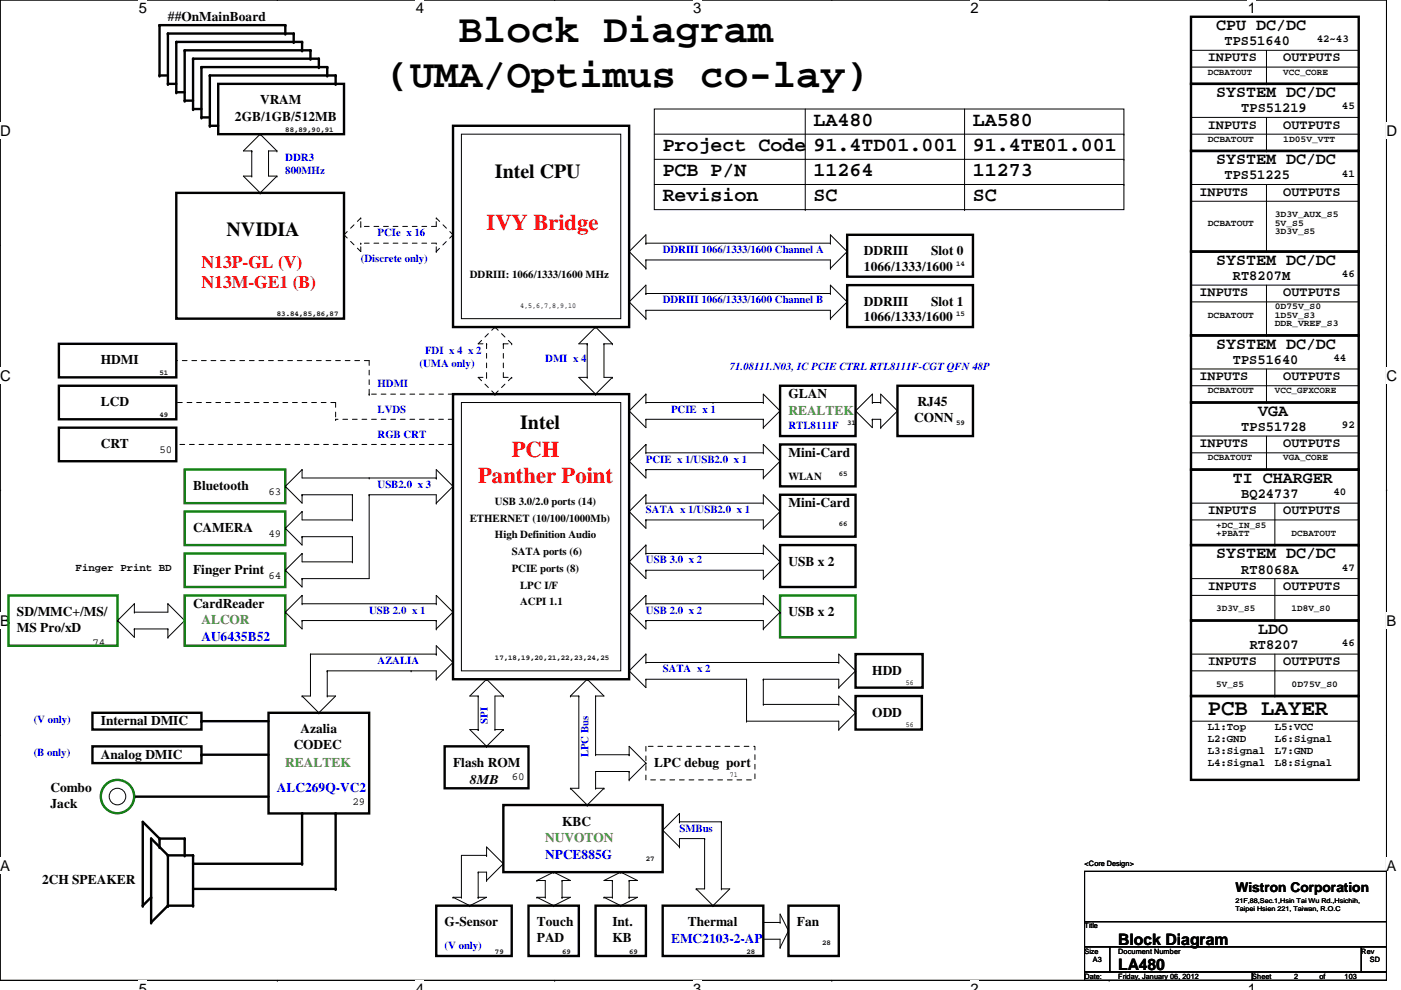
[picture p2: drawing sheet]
<svg xmlns="http://www.w3.org/2000/svg" width="297mm" height="210mm" viewBox="0 0 297 210" stroke-linecap="round" stroke-linejoin="round" font-family="sans-serif">
<path d="M0 0h294v207.9h-294z" fill="none" stroke="#000" stroke-width=".21"/>
<g fill="#fff">
<path d="M29.4 0h1.8v3.5h-1.8z"/>
<path d="M29.4 207.9h1.8v2h-1.8z"/>
</g>
<path d="M58.8 0h.1M58.8 207.9h.1" fill="none" stroke="#000" stroke-width=".21"/>
<g fill="#fff">
<path d="M88.2 0h1.7v3.5h-1.7z"/>
<path d="M88.2 207.9h1.7v2h-1.7z"/>
</g>
<path d="M117.6 0h.1M117.6 207.9h.1" fill="none" stroke="#000" stroke-width=".21"/>
<g fill="#fff">
<path d="M147 0h1.7v3.5h-1.7z"/>
<path d="M147 207.9h1.7v2h-1.7z"/>
</g>
<path d="M176.4 0h.1M176.4 207.9h.1" fill="none" stroke="#000" stroke-width=".21"/>
<g fill="#fff">
<path d="M205.7 0h1.8v3.5h-1.8z"/>
<path d="M205.7 207.9h1.8v2h-1.8z"/>
</g>
<path d="M235.2 0h.1M235.2 207.9h.1" fill="none" stroke="#000" stroke-width=".21"/>
<g fill="#fff">
<path d="M264.5 0h1.8v3.5h-1.8z"/>
<path d="M264.5 207.9h1.8v2h-1.8z"/>
<path d="M0 26h2.3v3.4h-2.3z"/>
<path d="M294 26h2.2v3.4h-2.2z"/>
<path d="M0 77.9h2.3v3.5h-2.3z"/>
<path d="M294 77.9h2.2v3.5h-2.2z"/>
</g>
<path d="M0 51.9h.1M294 51.9h.1" fill="none" stroke="#000" stroke-width=".21"/>
<g fill="#fff">
<path d="M0 129.9h2.1v3.4h-2.1z"/>
<path d="M294 129.9h2v3.4h-2z"/>
</g>
<path d="M0 103.9h.1M294 103.9h.1" fill="none" stroke="#000" stroke-width=".21"/>
<g fill="#fff">
<path d="M0 181.8h2.1v3.5h-2.1z"/>
<path d="M294 181.8h2v3.5h-2z"/>
</g>
<g fill="none" stroke="#000" stroke-width=".21">
<path d="M252.5 10.7h35.6M252.5 14.2h35.6M268.5 17.8h.1M268.5 10.7v7.1M288.1 10.7h.1M288.1 14.2h.1M53.4 32h.1M53.4 37.3h.1M53.4 37.3h-1.8l3.6 3.6M53.4 32v5.3M55.2 28.4h.1M55.2 28.4l-3.6 3.6h1.8"/>
<path d="M55.2 28.4l3.5 3.6M56.9 32h.1M56.9 32h1.8M56.9 32v5.3h1.8M58.7 32h.1M58.7 37.3h.1M58.7 37.3l-3.5 3.6M97.8 28.4h33.8v39.2h-33.8zM138.7 23.1h99.6v21.3h-99.6zM138.7 39.1h99.6M138.7 28.4h99.6M138.7 33.8h99.6"/>
<path d="M170.7 23.1v21.3M204.5 23.1v21.3M238.3 28.4h.1M238.3 33.8h.1M238.3 39.1h.1M252.5 39.1h35.6M252.5 28.4h35.6M252.5 24.9h35.6M268.5 32h.1M268.5 24.9v7.1M268.5 39.1v14.2M288.1 39.1h.1"/>
<path d="M288.1 28.4h.1M288.1 24.9h.1M55.2 40.9h.1M133.4 53.3h.1M133.4 53.3l3.5 3.6M136.9 51.6h.1M136.9 56.9h.1M136.9 55.1h.1M136.9 51.6v-1.8l-3.5 3.5M136.9 55.1v1.8M136.9 55.1h39.2v1.8M136.9 51.6h39.2"/>
<path d="M170.7 44.4h.1M176.1 51.6h.1M176.1 56.9h.1M176.1 51.6v-1.8l3.5 3.5M179.6 53.3h.1M179.6 53.3l-3.5 3.6M204.5 44.4h.1M252.5 42.7h35.6M268.5 53.3h.1M288.1 42.7h.1M124.5 72.9h.1M124.5 72.9v7.1"/>
<path d="M126.3 69.3h.1M126.3 69.3l-3.6 3.6h1.8M126.3 69.3l3.5 3.6M128.1 72.9h.1M128.1 72.9h1.7M128.1 72.9v7.1h1.7M129.8 72.9h.1M133.4 64h.1M133.4 64l3.5 3.6M136.9 62.2h.1M136.9 67.6h.1M136.9 65.8h.1"/>
<path d="M136.9 62.2v-1.7l-3.5 3.5M136.9 65.8v1.8M136.9 65.8h39.2v1.8M136.9 62.2h39.2M176.1 62.2h.1M176.1 67.6h.1M176.1 62.2v-1.7l3.5 3.5M179.6 64h.1M179.6 64l-3.5 3.6M252.5 64h35.6M252.5 60.5h35.6M252.5 78.2h35.6"/>
<path d="M268.5 71.1h.1M268.5 60.5v10.6M268.5 78.2v7.1M288.1 64h.1M288.1 60.5h.1M288.1 78.2h.1M64 99.6h.1M64 99.6v1.7h28.5M64 99.6l-3.5 3.5M97.8 85.3h33.8v56.9h-33.8zM124.5 80h.1M124.5 80h-1.8l3.6 3.6"/>
<path d="M126.3 83.6h.1M129.8 80h.1M129.8 80l-3.5 3.6M133.4 97.8h.1M133.4 87.1h.1M133.4 87.1l3.5 3.6v-1.8M133.4 97.8l3.5 3.5v-1.7M136.9 99.6h.1M136.9 94.2h.1M136.9 96h.1M136.9 85.3h.1M136.9 88.9h.1"/>
<path d="M136.9 83.6h.1M136.9 96h24.9M136.9 83.6v1.7M136.9 94.2v1.8M136.9 99.6h24.9v1.7M136.9 94.2l-3.5 3.6M136.9 88.9h24.9M136.9 85.3h24.9M136.9 83.6l-3.5 3.5M151.2 85.3h.1M161.8 88.9h.1M161.8 96h.1"/>
<path d="M161.8 90.7h.1M161.8 85.3h.1M161.8 85.3v-1.7l3.6 3.5M161.8 88.9v1.8M161.8 96v-1.8l3.6 3.6M165.4 97.8h.1M165.4 87.1h.1M165.4 97.8l-3.6 3.5M165.4 87.1l-3.6 3.6M181.4 87.1h.1M181.4 87.1l3.6 3.6v-1.8M185 85.3h.1"/>
<path d="M185 88.9h.1M185 83.6h.1M185 88.9h1.7v1.8M185 85.3h1.7M185 83.6l-3.6 3.5M185 83.6v1.7M186.7 85.3h.1M186.7 90.7h.1M186.7 85.3v-1.7l3.6 3.5M190.3 87.1h.1M190.3 87.1l-3.6 3.6M252.5 92.5h.1"/>
<path d="M252.5 92.5h35.6M252.5 96h35.6M252.5 81.8h35.6M268.5 99.6h.1M268.5 85.3h.1M268.5 92.5v7.1M288.1 96h.1M288.1 81.8h.1M60.5 103.1h.1M60.5 112h.1M60.5 103.1l3.5 3.6v-1.8M60.5 112l3.5 3.6v-1.8"/>
<path d="M64 104.9h.1M64 117.3h.1M64 113.8h.1M64 108.5h.1M64 108.5v1.7h10.7M64 117.3v1.8h10.7M64 104.9h10.7M64 117.3l-3.5 3.6M64 113.8h10.7M64 108.5l-3.5 3.5M74.7 119.1h.1M74.7 113.8h.1"/>
<path d="M74.7 110.2h.1M74.7 104.9h.1M74.7 104.9v5.3M74.7 113.8v5.3M78.3 101.3h.1M78.3 104.9h.1M78.3 104.9v17.8h-14.3M78.3 104.9h14.2v1.8M92.5 101.3h.1M92.5 106.7h.1M92.5 101.3v-1.7l3.6 3.5M96.1 103.1h.1"/>
<path d="M96.1 103.1l-3.6 3.6M133.4 119.1h.1M133.4 108.5h.1M133.4 108.5l3.5 3.5v-1.8M133.4 119.1l3.5 3.6v-1.8M136.9 117.3h.1M136.9 115.6h.1M136.9 110.2h.1M136.9 106.7h.1M136.9 104.9h.1M136.9 110.2h24.9v1.8M136.9 106.7h24.9"/>
<path d="M136.9 104.9v1.8M136.9 115.6v1.7M136.9 115.6l-3.5 3.5M136.9 117.3h24.9M136.9 104.9l-3.5 3.6M161.8 101.3h.1M161.8 117.3h.1M161.8 112h.1M161.8 106.7h.1M161.8 106.7v-1.8l3.6 3.6M161.8 117.3v-1.7l3.6 3.5M165.4 119.1h.1"/>
<path d="M165.4 108.5h.1M165.4 119.1l-3.6 3.6M165.4 108.5l-3.6 3.5M252.5 106.7h.1M252.5 110.2h35.6M252.5 106.7h35.6M270.3 115.6h.1M270.3 106.7v8.9M288.1 110.2h.1M24.9 131.6h.1M24.9 131.6l3.6 3.5v-1.8M28.5 133.3h.1"/>
<path d="M28.5 128h.1M28.5 129.8h.1M28.5 128v1.8M28.5 128l-3.6 3.6M28.5 133.3h7.1M35.6 128h.1M35.6 135.1h.1M35.6 133.3h.1M35.6 128v1.8h-7.1M35.6 133.3v1.8M35.6 128l3.6 3.6M39.2 131.6h.1"/>
<path d="M39.2 131.6l-3.6 3.5M60.5 120.9h.1M60.5 129.8h.1M60.5 120.9l3.5 3.6v-1.8M60.5 129.8l3.5 3.5v-1.7M64 122.7h.1M64 128h.1M64 126.2h.1M64 131.6h.1M64 126.2v1.8M64 131.6h28.5M64 128h28.5"/>
<path d="M64 126.2l-3.5 3.6M65.8 138.7h.1M65.8 138.7h26.7M65.8 138.7v8.9h-1.8M92.5 138.7h.1M92.5 133.3h.1M92.5 128h.1M92.5 131.6h.1M92.5 128v-1.8l3.6 3.6M92.5 131.6v1.7M92.5 138.7v-1.8l3.6 3.6M96.1 129.8h.1"/>
<path d="M96.1 129.8l-3.6 3.5M133.4 129.8h.1M133.4 129.8l3.5 3.5v-1.7M136.9 138.7h.1M136.9 120.9h.1M136.9 128h.1M136.9 131.6h.1M136.9 126.2h.1M136.9 138.7l-3.5 3.5M136.9 126.2v1.8M136.9 138.7v1.8M136.9 120.9h24.9v1.8"/>
<path d="M136.9 131.6h24.9v1.7M136.9 126.2l-3.5 3.6M136.9 128h24.9M161.8 122.7h.1M161.8 128h.1M161.8 133.3h.1M161.8 128v-1.8l3.6 3.6M165.4 129.8h.1M165.4 129.8l-3.6 3.5M252.5 138.7h.1M252.5 122.7h.1M252.5 138.7h35.6"/>
<path d="M252.5 126.2h35.6M252.5 122.7h35.6M270.3 131.6h.1M270.3 122.7v8.9M270.3 138.7v8.9M288.1 126.2h.1M0 155.9h.1M64 147.6h.1M64 147.6l3.6 3.5M67.6 151.1h.1M69.4 147.6h.1M69.4 142.2h.1"/>
<path d="M69.4 142.2h23.1v1.8M69.4 147.6h1.8l-3.6 3.5M69.4 142.2v5.4M87.2 142.2h.1M92.5 144h.1M96.1 140.5h.1M96.1 140.5l-3.6 3.5M101.4 147.6h.1M101.4 154.7h.1M101.4 147.6v7.1M101.4 154.7h-1.8l3.6 3.5M103.2 144h.1"/>
<path d="M103.2 158.2h.1M103.2 144l-3.6 3.6h1.8M103.2 144l3.5 3.6M104.9 154.7h.1M104.9 154.7h1.8M106.7 154.7h.1M106.7 147.6h.1M106.7 147.6h-1.8v7.1M106.7 154.7l-3.5 3.5M120.9 147.6h.1M120.9 147.6h1.8M122.7 147.6h.1"/>
<path d="M122.7 147.6v19.5h-1.8M124.5 144h.1M124.5 144l-3.6 3.6M124.5 144l3.6 3.6h-1.8M126.3 147.6h.1M126.3 147.6v12.4M133.4 142.2h.1M133.4 142.2l3.5 3.6v-1.8M136.9 144h.1M136.9 140.5h.1M136.9 144h21.4M136.9 140.5h40.9"/>
<path d="M158.3 144h.1M158.3 152.9h.1M158.3 152.9h19.5v1.8M158.3 144v8.9M161.8 144h.1M161.8 149.4h.1M161.8 144v5.4M161.8 144h16v1.8M161.8 149.4h16M177.8 145.8h.1M177.8 140.5h.1M177.8 154.7h.1"/>
<path d="M177.8 149.4h.1M177.8 140.5v-1.8l3.6 3.5M177.8 149.4v-1.8l3.6 3.5M181.4 142.2h.1M181.4 151.1h.1M181.4 142.2l-3.6 3.6M181.4 151.1l-3.6 3.6M252.5 152.9h35.6M252.5 142.2h35.6M270.3 147.6h.1M288.1 152.9h.1M288.1 142.2h.1"/>
<path d="M294 155.9h.1M120.9 167.1h.1M120.9 167.1l3.6 3.6M124.5 170.7h.1M126.3 160h.1M126.3 167.1h.1M126.3 167.1h1.8M126.3 160h7.1M128.1 167.1h.1M128.1 167.1l-3.6 3.6M133.4 160h.1M133.4 163.6h.1"/>
<path d="M133.4 165.4h.1M133.4 163.6h-7.1v3.5M133.4 160v-1.8l3.5 3.6M133.4 163.6v1.8M136.9 161.8h.1M136.9 161.8l-3.5 3.6M140.5 176h.1M140.5 176l3.6 3.6M144.1 179.6h.1M144.1 174.2h.1M144.1 177.8h.1M144.1 177.8h5.3"/>
<path d="M144.1 174.2v-1.7l-3.6 3.5M144.1 174.2h8.8M144.1 177.8v1.8M149.4 177.8h.1M149.4 177.8v10.7h-1.8M152.9 174.2h.1M152.9 174.2v14.3M96.1 190.2h.1M96.1 190.2h1.7M96.1 190.2l3.5 1.8M97.8 190.2h.1M99.6 192h.1"/>
<path d="M101.4 190.2h.1M101.4 184.9h.1M101.4 190.2h1.8l-3.6 1.8M101.4 184.9v5.3M101.4 184.9h1.8v1.8M103.2 181.4h.1M103.2 186.7h.1M103.2 181.4h-5.4v8.8M103.2 181.4v-1.8l3.5 3.5M106.7 183.1h.1M106.7 183.1l-3.5 3.6M113.8 190.2h.1"/>
<path d="M113.8 186.7h.1M113.8 186.7h1.8v3.5M113.8 190.2h1.8M113.8 190.2l3.6 1.8M115.6 190.2h.1M117.4 184.9h.1M117.4 192h.1M117.4 184.9l-3.6 1.8M117.4 184.9l3.5 1.8h-1.7M119.2 186.7h.1M119.2 190.2h.1M119.2 190.2h1.7l-3.5 1.8"/>
<path d="M119.2 186.7v3.5M128.1 190.2h.1M128.1 190.2l3.5 1.8M128.1 190.2h1.7M129.8 186.7h.1M129.8 190.2h.1M129.8 186.7v3.5M131.6 184.9h.1M131.6 192h.1M131.6 184.9l-3.5 1.8h1.7M131.6 184.9l3.6 1.8h-1.8M133.4 190.2h.1"/>
<path d="M133.4 186.7h.1M133.4 190.2h1.8l-3.6 1.8M133.4 186.7v3.5M147.6 188.5h.1M147.6 188.5l3.6 3.5M151.2 192h.1M152.9 188.5h.1M152.9 188.5h1.8l-3.5 3.5M161.8 199.1h.1M161.8 195.6h.1M161.8 199.1h3.6v1.8M161.8 195.6h3.6"/>
<path d="M165.4 195.6h.1M165.4 195.6v-1.8l1.8 3.6M167.2 197.4h.1M167.2 197.4l-1.8 3.5M230 184.7h64v10.7h-64zM230 195.4h64v5.3h-64zM165.4 200.9h.1M230 200.7h5.3v5.4h-5.3zM230 206.1h35.5v1.8h-35.5zM235.3 200.7h53.3v5.4h-53.3zM265.5 206.1h28.5v1.8h-28.5zM288.6 200.7h5.4v5.4h-5.4z"/>
<circle cx="24.9" cy="168.9" r="1.76"/>
</g>
<g fill="none" stroke="#000" stroke-width=".51">
<path d="M46.3 17.8h26.6v10.6h-26.6zM60.5 7.1v-1.8h-26.7v10.7h1.8M62.3 8.9v-1.8h-26.7v10.7h1.8M64 10.7v-1.8h-26.6v10.7h1.8M65.8 12.4v-1.7h-26.6v10.6h1.7M67.6 14.2v-1.8h-26.7v10.7h1.8M69.4 16v-1.8h-26.7v10.7h1.8M71.2 17.8v-1.8h-26.7v10.7h1.8M252.5 17.8h35.6v14.2h-35.6zM252.5 3.6h35.6v14.2h-35.6zM96.1 26.7h37.3v42.6h-37.3zM252.5 32h35.6v21.3h-35.6z"/>
<path d="M37.4 40.9h35.5v26.7h-35.5zM179.6 49.8h26.7v8.9h-26.7zM252.5 53.3h35.6v17.8h-35.6zM12.5 72.9h24.9v7.1h-24.9zM179.6 60.5h26.7v8.8h-26.7zM252.5 71.1h35.6v14.2h-35.6zM12.5 90.7h24.9v7.1h-24.9zM12.5 81.8h24.9v7.1h-24.9zM96.1 83.6h37.3v60.4h-37.3zM165.4 81.8h16v10.7h-16zM165.4 94.2h16v8.9h-16zM190.3 81.8h16v10.7h-16z"/>
<path d="M252.5 85.3h35.6v14.3h-35.6zM252.5 99.6h35.6v16h-35.6zM165.4 104.9h16v8.9h-16zM165.4 115.6h16v8.9h-16zM252.5 115.6h35.6v16h-35.6zM181.4 138.7h14.2v7.1h-14.2zM252.5 131.6h35.6v16h-35.6zM19.6 158.2h23.1v3.6h-23.1zM19.6 151.1h23.1v3.6h-23.1zM42.7 152.9h14.2M56.9 151.1h21.4v21.4h-21.4zM94.3 158.2h17.8v8.9h-17.8z"/>
<path d="M181.4 147.6h14v7.1h-14zM252.5 147.6h35.6v17.8h-35.6zM28.5 168.9h28.4M33.8 177.8l-3.5-3.6v17.8l1.7-1.8M33.8 177.8h5.4v3.6M33.8 177.8v1.8M42.7 160h14.2M64 172.5v10.6h-23.1M71.2 172.5v16h-30.3M106.7 170.7h33.8v14.2h-33.8zM35.6 181.4l-3.6-3.6v17.8l3.6-3.6M35.6 181.4v10.6"/>
<path d="M35.6 181.4h5.3v10.6h-5.3M92.5 192h16v10.7h-16zM112.1 192h10.6v10.7h-10.6zM126.3 192h10.6v10.7h-10.6zM140.5 192h21.3v10.7h-21.3zM167.2 192h10.6v10.7h-10.6z"/>
</g>
<g fill="none" stroke="#000" stroke-width=".21" stroke-dasharray="1 1 1 1 1 1 1 1">
<path d="M72.9 49.8h.1M76.5 46.2l-3.6 3.6M76.5 53.3v-1.7M76.5 51.6h.1M76.5 53.3l-3.6-3.5M76.5 48v-1.8M76.5 46.2h.1M76.5 48h.1M92.5 46.2l3.6 3.6M92.5 48v-1.8M92.5 46.2h.1M92.5 53.3h.1"/>
<path d="M92.5 53.3v-1.7M92.5 51.6h.1M92.5 48h-16M92.5 51.6h-16M96.1 49.8h.1M96.1 49.8l-3.6 3.5M37.4 76.5h.1M78.3 76.5h-40.9M78.3 76.5v7.1M101.4 72.9h1.8M101.4 72.9l3.5-3.6M103.2 72.9h.1"/>
<path d="M104.9 69.3h.1M106.7 72.9h1.8M106.7 72.9h.1M108.5 72.9h.1M108.5 72.9l-3.6-3.6M37.4 85.3h.1M37.4 94.2h.1M71.2 85.3h-33.8M71.2 85.3v3.6M71.2 88.9h.1M78.3 83.6h.1M96.1 83.6h-17.8"/>
<path d="M96.1 88.9h-24.9M96.1 94.2h-58.7M101.4 80h1.8M101.4 80l3.5 3.6M103.2 80v-7.1M103.2 80h.1M104.9 83.6h.1M106.7 80v-7.1M106.7 80h1.8M108.5 80l-3.6 3.6M108.5 80h.1M136.9 158.2h23.2v7.2h-23.2z"/>
</g>
<g fill="none" stroke="#008000" stroke-width=".51">
<path d="M39.2 99.6h21.3v7.1h-21.3zM39.2 108.5h21.3v7.1h-21.3zM39.2 117.3h21.3v7.2h-21.3zM1.8 126.2h23.1v10.7h-23.1zM39.2 126.2h21.3v10.7h-21.3zM165.4 126.2h16v8.9h-16z"/>
<circle cx="24.9" cy="168.9" r="3.5"/>
</g>
<g fill="#000">
<circle cx="33.8" cy="5.3" r=".25"/>
<circle cx="33.8" cy="16" r=".25"/>
<circle cx="35.6" cy="17.8" r=".25"/>
<circle cx="35.6" cy="7.1" r=".25"/>
<circle cx="37.4" cy="8.9" r=".25"/>
<circle cx="37.4" cy="19.6" r=".25"/>
<circle cx="39.2" cy="10.7" r=".25"/>
<circle cx="40.9" cy="12.4" r=".25"/>
<circle cx="42.7" cy="14.2" r=".25"/>
<circle cx="44.5" cy="16" r=".25"/>
<circle cx="60.5" cy="7.1" r=".25"/>
<circle cx="60.5" cy="5.3" r=".25"/>
<circle cx="62.3" cy="8.9" r=".25"/>
<circle cx="62.3" cy="7.1" r=".25"/>
<circle cx="64" cy="8.9" r=".25"/>
<circle cx="64" cy="10.7" r=".25"/>
<circle cx="65.8" cy="12.4" r=".25"/>
<circle cx="65.8" cy="10.7" r=".25"/>
<circle cx="67.6" cy="14.2" r=".25"/>
<circle cx="67.6" cy="12.4" r=".25"/>
<circle cx="69.4" cy="16" r=".25"/>
<circle cx="69.4" cy="14.2" r=".25"/>
<circle cx="71.2" cy="17.8" r=".25"/>
<circle cx="71.2" cy="16" r=".25"/>
<circle cx="39.2" cy="21.3" r=".25"/>
<circle cx="40.9" cy="23.1" r=".25"/>
<circle cx="42.7" cy="24.9" r=".25"/>
<circle cx="44.5" cy="26.7" r=".25"/>
<circle cx="42.7" cy="152.9" r=".25"/>
<circle cx="28.5" cy="168.9" r=".25"/>
<circle cx="32" cy="177.8" r=".25"/>
<circle cx="33.8" cy="179.6" r=".25"/>
<circle cx="33.8" cy="177.8" r=".25"/>
<circle cx="39.2" cy="177.8" r=".25"/>
<circle cx="42.7" cy="160" r=".25"/>
<circle cx="64" cy="172.5" r=".25"/>
<circle cx="71.2" cy="172.5" r=".25"/>
<circle cx="30.3" cy="192" r=".25"/>
<circle cx="32" cy="195.6" r=".25"/>
<circle cx="32" cy="190.2" r=".25"/>
<circle cx="35.6" cy="192" r=".25"/>
<circle cx="35.6" cy="181.4" r=".25"/>
<circle cx="39.2" cy="181.4" r=".25"/>
<circle cx="40.9" cy="192" r=".25"/>
<circle cx="40.9" cy="181.4" r=".25"/>
<circle cx="64" cy="183.1" r=".25"/>
<circle cx="71.2" cy="188.5" r=".25"/>
</g>
<g font-size="8.5">
<text x="97.2" y="8.9">Block Diagram</text>
<text x="81.8" y="18.5">(UMA/Optimus co-lay)</text>
</g>
<g font-size="4.8" fill="#f00">
<text x="103.2" y="48.8">IVY Bridge</text>
<text x="108.5" y="96.8">PCH</text>
<text x="101.4" y="102.4">Panther Point</text>
</g>
<text font-size="4.8" x="256.1" y="151.6">PCB LAYER</text>
<g font-size="4.2">
<text x="172.5" y="26.7">LA480</text>
<text x="206.3" y="26.7">LA580</text>
<text x="140.5" y="32">Project Code</text>
<text x="172.5" y="32">91.4TD01.001</text>
<text x="206.3" y="32">91.4TE01.001</text>
<text x="104.9" y="37.7">Intel CPU</text>
<text x="140.5" y="37.3">PCB P/N</text>
<text x="172.5" y="37.3">11264</text>
<text x="206.3" y="37.3">11273</text>
<text x="140.5" y="42.7">Revision</text>
<text x="172.5" y="42.7">SC</text>
<text x="206.3" y="42.7">SC</text>
<text x="48" y="50.1">NVIDIA</text>
<text x="110.3" y="91">Intel</text>
</g>
<g font-size="3.7" fill="#f00">
<text x="42.7" y="56.7">N13P-GL (V)</text>
<text x="42.7" y="61.1">N13M-GE1 (B)</text>
</g>
<g font-size="3.5">
<text x="257.8" y="6.4">CPU DC/DC</text>
<text x="257.8" y="20.6">SYSTEM DC/DC</text>
<text x="257.8" y="34.8">SYSTEM DC/DC</text>
<text x="257.8" y="56.2">SYSTEM DC/DC</text>
<text x="257.8" y="74">SYSTEM DC/DC</text>
<text x="266.7" y="88.2">VGA</text>
<text x="261.4" y="102.4">TI CHARGER</text>
<text x="257.8" y="118.4">SYSTEM DC/DC</text>
<text x="266.7" y="134.4">LDO</text>
</g>
<g font-size="3.3">
<text x="237.1" y="200.3">Block Diagram</text>
<text x="237.1" y="205.7">LA480</text>
</g>
<g font-size="3.1">
<text x="29.4" y="2.8">5</text>
<text x="88.2" y="2.8">4</text>
<text x="147" y="2.8">3</text>
<text x="205.7" y="2.8">2</text>
<text x="264.5" y="2.8">1</text>
<text x="0" y="28.7">D</text>
<text x="294" y="28.7">D</text>
<text x="0" y="80.7">C</text>
<text x="294" y="80.7">C</text>
<text x="0" y="132.7">B</text>
<text x="294" y="132.7">B</text>
<text x="0" y="184.6">A</text>
<text x="294" y="184.6">A</text>
<text x="29.4" y="210.7">5</text>
<text x="88.2" y="210.7">4</text>
<text x="147" y="210.7">3</text>
<text x="205.7" y="210.7">2</text>
<text x="264.5" y="210.7">1</text>
</g>
<g font-size="3">
<text x="259.6" y="9.6">TPS51640</text>
<text x="263.2" y="23.8">TPS51219</text>
<text x="259.6" y="38.1">TPS51225</text>
<text x="261.4" y="59.4">RT8207M</text>
<text x="261.4" y="77.2">TPS51640</text>
<text x="263.2" y="91.4">TPS51728</text>
<text x="263.2" y="105.6">BQ24737</text>
<text x="263.2" y="121.6">RT8068A</text>
<text x="265" y="137.6">RT8207</text>
</g>
<g font-size="2.8">
<text x="35.6" y="4.4">##OnMainBoard</text>
<text x="256.1" y="13">INPUTS</text>
<text x="272.1" y="13">OUTPUTS</text>
<text x="55.2" y="22.1">VRAM</text>
<text x="49.8" y="25.7">2GB/1GB/512MB</text>
<text x="256.1" y="27.3">INPUTS</text>
<text x="272.1" y="27.3">OUTPUTS</text>
<text x="254.3" y="41.5">INPUTS</text>
<text x="272.1" y="41.5">OUTPUTS</text>
<text x="183.2" y="54.1">DDRIII</text>
<text x="183.2" y="57.5">1066/1333/1600</text>
<text x="197.4" y="54.1">Slot 0</text>
<text x="183.2" y="64.8">DDRIII</text>
<text x="197.4" y="64.8">Slot 1</text>
<text x="254.3" y="62.8">INPUTS</text>
<text x="272.1" y="62.8">OUTPUTS</text>
<text x="183.2" y="68.2">1066/1333/1600</text>
<text x="21.4" y="77.3">HDMI</text>
<text x="254.3" y="80.6">INPUTS</text>
<text x="272.1" y="80.6">OUTPUTS</text>
<text x="21.4" y="86.1">LCD</text>
<text x="167.2" y="84.4">GLAN</text>
<text x="193.8" y="89.5">CONN</text>
<text x="194.6" y="86.1">RJ45</text>
<text x="21.4" y="95">CRT</text>
<text x="254.3" y="94.8">INPUTS</text>
<text x="272.1" y="94.8">OUTPUTS</text>
<text x="167.2" y="96.8">Mini-Card</text>
<text x="40.9" y="103.9">Bluetooth</text>
<text x="167.2" y="107.5">Mini-Card</text>
<text x="40.9" y="112.8">CAMERA</text>
<text x="256.1" y="109.1">INPUTS</text>
<text x="272.1" y="109.1">OUTPUTS</text>
<text x="167.2" y="119.9">USB x 2</text>
<text x="40.9" y="121.7">Finger Print</text>
<text x="256.1" y="125.1">INPUTS</text>
<text x="272.1" y="125.1">OUTPUTS</text>
<text x="3.6" y="130.6">SD/MMC+/MS/</text>
<text x="40.9" y="128.8">CardReader</text>
<text x="167.2" y="130.6">USB x 2</text>
<text x="3.6" y="133.9">MS Pro/xD</text>
<text x="185" y="143">HDD</text>
<text x="256.1" y="141.1">INPUTS</text>
<text x="272.1" y="141.1">OUTPUTS</text>
<text x="21.4" y="153.7">Internal DMIC</text>
<text x="63.7" y="155.5">Azalia</text>
<text x="185" y="151.9">ODD</text>
<text x="21.4" y="160.8">Analog DMIC</text>
<text x="62.3" y="158.8">CODEC</text>
<text x="10.7" y="167.9">Combo</text>
<text x="96.1" y="162.6">Flash ROM</text>
<text x="99.6" y="166.2">8MB</text>
<text x="138.7" y="162.6">LPC debug port</text>
<text x="10.7" y="171.3">Jack</text>
<text x="119.2" y="175">KBC</text>
<text x="8.9" y="187.5">2CH SPEAKER</text>
<text x="262" y="189.1">Wistron Corporation</text>
<text x="94.3" y="196.4">G-Sensor</text>
<text x="113.8" y="196.4">Touch</text>
<text x="129.8" y="196.4">Int.</text>
<text x="145.8" y="196.4">Thermal</text>
<text x="168.9" y="196.4">Fan</text>
<text x="113.8" y="199.7">PAD</text>
<text x="129.8" y="199.7">KB</text>
</g>
<g font-size="2.8" fill="#808000">
<text x="167.2" y="87.9">REALTEK</text>
<text x="42.7" y="132.4">ALCOR</text>
<text x="60.5" y="162.6">REALTEK</text>
<text x="115.6" y="178.6">NUVOTON</text>
</g>
<g font-size="2.8" fill="#00f">
<text x="42.7" y="135.9">AU6435B52</text>
<text x="58.7" y="167.9">ALC269Q-VC2</text>
<text x="115.6" y="182.2">NPCE885G</text>
<text x="142.3" y="199.9">EMC2103-2-AP</text>
</g>
<g font-size="2.3">
<text x="279.2" y="9">42~43</text>
<text x="284.5" y="23.2">45</text>
<text x="284.5" y="37.4">41</text>
<text x="99.6" y="59">DDRIII: 1066/1333/1600 MHz</text>
<text x="284.5" y="58.8">46</text>
<text x="282.7" y="76.5">44</text>
<text x="284.5" y="90.8">92</text>
<text x="33.8" y="96.1">50</text>
<text x="167.2" y="101.7">WLAN</text>
<text x="56.9" y="105">63</text>
<text x="104.9" y="107">USB 3.0/2.0 ports (14)</text>
<text x="282.7" y="105">40</text>
<text x="56.9" y="113.9">49</text>
<text x="99.6" y="110.6">ETHERNET (10/100/1000Mb)</text>
<text x="104.9" y="114.1">High Definition Audio</text>
<text x="108.5" y="117.7">SATA ports (6)</text>
<text x="16" y="121">Finger Print BD</text>
<text x="56.9" y="122.8">64</text>
<text x="108.5" y="121.2">PCIE ports (8)</text>
<text x="110.3" y="124.8">LPC I/F</text>
<text x="284.5" y="121">47</text>
<text x="110.3" y="128.4">ACPI 1.1</text>
<text x="19.6" y="137">74</text>
<text x="284.5" y="137">46</text>
<text x="256.1" y="154.8">L1:Top</text>
<text x="270.3" y="154.8">L5:VCC</text>
<text x="256.1" y="157.3">L2:GND</text>
<text x="256.1" y="159.9">L3:Signal</text>
<text x="270.3" y="157.3">L6:Signal</text>
<text x="270.3" y="159.9">L7:GND</text>
<text x="108.5" y="165.4">60</text>
<text x="256.1" y="162.4">L4:Signal</text>
<text x="270.3" y="162.4">L8:Signal</text>
<text x="74.7" y="170.8">29</text>
</g>
<g font-size="2.3" fill="#00f">
<text x="60.5" y="34.1">DDR3</text>
<text x="60.5" y="36.8">800MHz</text>
<text x="80" y="50.1">PCIe x 16</text>
<text x="140.5" y="53.7">DDRIII 1066/1333/1600 Channel A</text>
<text x="76.5" y="55.5">(Discrete only)</text>
<text x="140.5" y="64.3">DDRIII 1066/1333/1600 Channel B</text>
<text x="88.9" y="77.7">(UMA only)</text>
<text x="90.1" y="75">FDI x 4 x 2</text>
<text x="115.6" y="76.8">DMI x 4</text>
<text x="80" y="82.1">HDMI</text>
<text x="154.7" y="78.5">71.08111.N03, IC PCIE CTRL RTL8111F-CGT QFN 48P</text>
<text x="80" y="87.5">LVDS</text>
<text x="142.3" y="87.5">PCIE x 1</text>
<text x="80" y="92.8">RGB CRT</text>
<text x="167.2" y="91">RTL8111F</text>
<text x="136.9" y="98.1">PCIE x 1/USB2.0 x 1</text>
<text x="80" y="103.5">USB2.0 x 3</text>
<text x="136.9" y="108.8">SATA x 1/USB2.0 x 1</text>
<text x="136.9" y="119.5">USB 3.0 x 2</text>
<text x="78.3" y="130.1">USB 2.0 x 1</text>
<text x="136.9" y="130.1">USB 2.0 x 2</text>
<text x="80" y="140.8">AZALIA</text>
<text x="140.5" y="142.6">SATA x 2</text>
<text x="7.2" y="153.2">(V only)</text>
<text x="103.5" y="153.5" transform="rotate(-90 103.5 153.5)">SPI</text>
<text x="7.2" y="160.4">(B only)</text>
<text x="124.8" y="160.6" transform="rotate(-90 124.8 160.6)">LPC Bus</text>
<text x="144.1" y="176.4">SMBus</text>
<text x="94.3" y="201.3">(V only)</text>
</g>
<g font-size="1.9">
<text x="256.1" y="15.8">DCBATOUT</text>
<text x="272.1" y="15.8">VCC_CORE</text>
<text x="256.1" y="30.1">DCBATOUT</text>
<text x="272.1" y="30.1">1D05V_VTT</text>
<text x="256.1" y="47.8">DCBATOUT</text>
<text x="270.3" y="47.8">5V_S5</text>
<text x="270.3" y="46.1">3D3V_AUX_S5</text>
<text x="270.3" y="49.6">3D3V_S5</text>
<text x="270.3" y="65.6">0D75V_S0</text>
<text x="256.1" y="67.4">DCBATOUT</text>
<text x="270.3" y="69.2">DDR_VREF_S3</text>
<text x="270.3" y="67.4">1D5V_S3</text>
<text x="256.1" y="83.4">DCBATOUT</text>
<text x="270.3" y="83.4">VCC_GFXCORE</text>
<text x="256.1" y="97.6">DCBATOUT</text>
<text x="272.1" y="97.6">VGA_CORE</text>
<text x="257.8" y="113.6">+PBATT</text>
<text x="257.8" y="111.8">+DC_IN_S5</text>
<text x="273.9" y="113.6">DCBATOUT</text>
<text x="257.8" y="129.6">3D3V_S5</text>
<text x="273.9" y="129.6">1D8V_S0</text>
<text x="257.8" y="145.6">5V_S5</text>
<text x="273.9" y="145.6">0D75V_S0</text>
</g>
<g font-size="1.6">
<text x="60.5" y="27.9">88,89,90,91</text>
<text x="202.7" y="56.4">14</text>
<text x="110.3" y="65.2">4,5,6,7,8,9,10</text>
<text x="58.7" y="67.1">83.84,85,86,87</text>
<text x="202.7" y="67.1">15</text>
<text x="33.8" y="79.5">51</text>
<text x="33.8" y="88.4">49</text>
<text x="179.6" y="90.2">31</text>
<text x="202.7" y="90.2">59</text>
<text x="177.8" y="100.8">65</text>
<text x="177.8" y="111.5">66</text>
<text x="104.9" y="140">17,18,19,20,21,22,23,24,25</text>
<text x="192.1" y="145.2">56</text>
<text x="192.1" y="154.1">56</text>
<text x="154.7" y="164.8">71</text>
<text x="136.9" y="182.6">27</text>
<text x="230" y="183.5">&lt;Core Design&gt;</text>
<text x="230" y="196.8">Title</text>
<text x="104.9" y="202.2">79</text>
<text x="119.2" y="202.2">69</text>
<text x="133.4" y="202.2">69</text>
<text x="174.3" y="200.4">28</text>
<text x="230" y="202.2">Size</text>
<text x="231.7" y="204">A3</text>
<text x="237.1" y="202.2">Document Number</text>
<text x="288.6" y="202.2">Rev</text>
<text x="290.4" y="204">SD</text>
<text x="230" y="207.5">Date:</text>
<text x="237.1" y="207.5">Friday, January 06, 2012</text>
<text x="265.5" y="207.5">Sheet</text>
<text x="274.4" y="207.5">2</text>
<text x="279.7" y="207.5">of</text>
<text x="285.1" y="207.5">103</text>
</g>
<g font-size="1.6" fill="#fff">
<text x="71.2" y="26.2">4</text>
<text x="256.1" y="116.8">26</text>
<text x="256.1" y="141.7">26</text>
<text x="156.5" y="202.2">2528</text>
</g>
<g font-size="1.4">
<text x="262" y="191.4">21F,88,Sec.1,Hsin Tai Wu Rd.,Hsichih,</text>
<text x="262" y="193.2">Taipei Hsien 221, Taiwan, R.O.C</text>
</g>
</svg>
